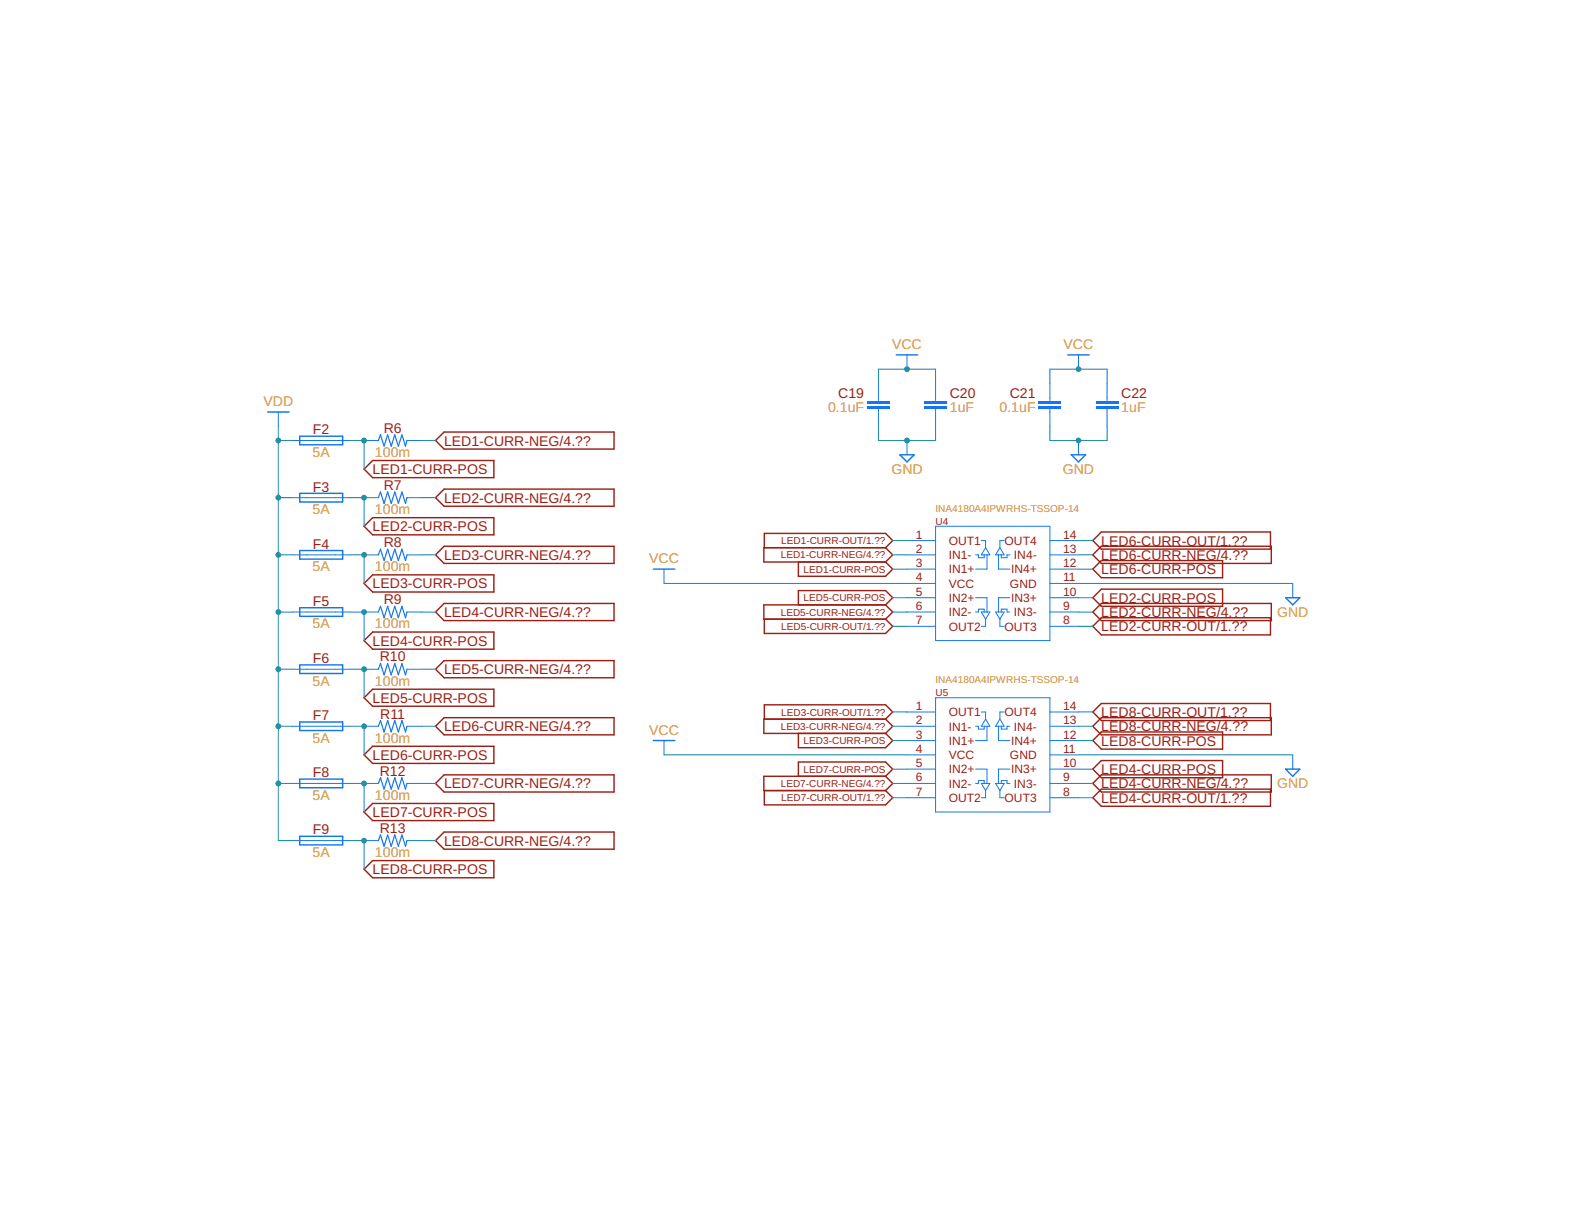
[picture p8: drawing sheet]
<svg xmlns="http://www.w3.org/2000/svg" width="279mm" height="216mm" viewBox="0 0 279 216" stroke-linecap="round" stroke-linejoin="round" font-family="sans-serif">
<g fill="none" stroke="#9c1f14" stroke-width=".25">
<path d="M77.4 78.3l1.5-1.5h30.2v3h-30.2zM64.7 83.4l1.5-1.6h21.6v3.1h-21.6zM64.7 93.5l1.5-1.5h21.6v3h-21.6zM77.4 88.4l1.5-1.5h30.2v3.1h-30.2zM77.4 98.6l1.5-1.5h30.2v3h-30.2zM135.8 97.3v-2.5h21.6l1.3 1.3-1.3 1.2M141.9 99.9v2.5h15.5l1.3-1.3-1.3-1.2M157.4 97.3h-21.6v2.6h21.6M157.4 97.3l1.3 1.3-1.3 1.3M194.2 98.6l1.5-1.5h30.3v3h-30.3zM194.2 96.1l1.5-1.6h30.1v3.1h-30.1zM64.7 103.7l1.5-1.5h21.6v3h-21.6z"/>
<path d="M64.7 113.8l1.5-1.5h21.6v3.1h-21.6zM77.4 108.8l1.5-1.6h30.2v3.1h-30.2zM77.4 118.9l1.5-1.5h30.2v3h-30.2zM135.8 110v2.6h21.6l1.3-1.3-1.3-1.3M141.9 107.5v-2.6h15.5l1.3 1.3-1.3 1.3M157.4 107.5h-21.6v2.5h21.6M157.4 107.5l1.3 1.3-1.3 1.2M194.2 108.8l1.5-1.6h30.3v3.1h-30.3zM194.2 106.2l1.5-1.5h21.6v3h-21.6zM194.2 101.1l1.5-1.5h21.6v3.1h-21.6zM194.2 111.3l1.5-1.5h30.1v3h-30.1zM64.7 124l1.5-1.5h21.6v3h-21.6z"/>
<path d="M64.7 134.1l1.5-1.5h21.6v3.1h-21.6zM77.4 129.1l1.5-1.6h30.2v3.1h-30.2zM77.4 139.2l1.5-1.5h30.2v3h-30.2zM135.8 127.8v-2.6h21.6l1.3 1.3-1.3 1.3M141.9 130.3v2.6h15.5l1.3-1.3-1.3-1.3M141.9 137.9v-2.5h15.5l1.3 1.3-1.3 1.2M157.4 127.8h-21.6v2.5h21.6M157.4 137.9h-21.6v2.6h21.6M157.4 127.8l1.3 1.3-1.3 1.2M157.4 137.9l1.3 1.3-1.3 1.3M194.2 129.1l1.5-1.6h30.3v3.1h-30.3zM194.2 139.2l1.5-1.5h30.3v3h-30.3z"/>
<path d="M194.2 131.6l1.5-1.5h21.6v3h-21.6zM194.2 136.7l1.5-1.6h21.6v3.1h-21.6zM194.2 126.5l1.5-1.5h30.1v3h-30.1zM64.7 144.3l1.5-1.5h21.6v3h-21.6zM64.7 154.5l1.5-1.6h21.6v3.1h-21.6zM77.4 149.4l1.5-1.6h30.2v3.1h-30.2zM135.8 140.5v2.5h21.6l1.3-1.2-1.3-1.3M194.2 141.8l1.5-1.6h30.1v3.1h-30.1z"/>
</g>
<g fill="none" stroke="#1375f4" stroke-width=".18">
<path d="M52 78.3h10.2M64.7 78.3h2.5M72.3 78.3h2.6M52 98.6h10.2M52 88.4h10.2M64.7 98.6h2.5M64.7 88.4h2.5M72.3 98.6h2.6M72.3 88.4h2.6M161.2 96.1h5.1M161.2 98.6h5.1M166.3 93.5h20.3v20.3h-20.3z"/>
<path d="M173.4 98.6h.5v.5h1v-.5M174.4 96.1h.8v1.2M175.2 97.3l.7 1.3h-1.5zM175.4 98.6v2.5h-2M177.5 98.6v2.5h2M177.7 97.3l.8 1.3h-1.5zM178 98.6v.5h1v-.5h.5M178.5 96.1h-.8v1.2M186.6 96.1h5.1M186.6 98.6h5.1M52 108.8h10.2M52 118.9h10.2"/>
<path d="M64.7 108.8h2.5M64.7 118.9h2.5M72.3 108.8h2.6M72.3 118.9h2.6M118 101.1v2.6M161.2 101.1h5.1M161.2 103.7h5.1M161.2 106.2h5.1M161.2 108.8h5.1M161.2 111.3h5.1M173.4 106.2h2v2.6M173.4 108.8h.5v-.6h1v.6"/>
<path d="M174.4 108.8h1.5l-.7 1.2zM175.2 110v1.3h-.8M177 108.8h1.5l-.8 1.2zM177.7 110v1.3h.8M178 108.8v-.6h1v.6h.5M179.5 106.2h-2v2.6M186.6 101.1h5.1M186.6 103.7h5.1M186.6 106.2h5.1M186.6 108.8h5.1M186.6 111.3h5.1M229.8 103.7v2.5"/>
<path d="M52 129.1h10.2M52 139.2h10.2M64.7 129.1h2.5M64.7 139.2h2.5M72.3 129.1h2.6M72.3 139.2h2.6M118 131.6v2.5M161.2 126.5h5.1M161.2 129.1h5.1M161.2 131.6h5.1M161.2 134.1h5.1M161.2 136.7h5.1"/>
<path d="M161.2 139.2h5.1M166.3 124h20.3v20.3h-20.3zM173.4 129.1h.5v.5h1v-.5M173.4 139.2h.5v-.5h1v.5M173.4 136.7h2v2.5M174.4 126.5h.8v1.3M174.4 139.2h1.5l-.7 1.3zM175.2 127.8l.7 1.3h-1.5zM175.4 129.1v2.5h-2M177 139.2h1.5l-.8 1.3zM177.5 129.1v2.5h2M177.7 127.8l.8 1.3h-1.5z"/>
<path d="M178 129.1v.5h1v-.5h.5M178 139.2v-.5h1v.5h.5M178.5 126.5h-.8v1.3M179.5 136.7h-2v2.5M186.6 126.5h5.1M186.6 129.1h5.1M186.6 131.6h5.1M186.6 134.1h5.1M186.6 136.7h5.1M186.6 139.2h5.1M229.8 134.1v2.6M52 149.4h10.2"/>
<path d="M64.7 149.4h2.5M72.3 149.4h2.6M161.2 141.8h5.1M175.2 140.5v1.3h-.8M177.7 140.5v1.3h.8M186.6 141.8h5.1"/>
</g>
<path d="M53.3 77.5h7.6v1.5h-7.6zM53.3 87.7h7.6v1.5h-7.6zM53.3 97.8h7.6v1.6h-7.6zM53.3 108h7.6v1.5h-7.6zM53.3 118.2h7.6v1.5h-7.6zM116.1 101.1h3.8M228.5 106.2h2.5l-1.2 1.3zM53.3 128.3h7.6v1.5h-7.6zM53.3 138.5h7.6v1.5h-7.6zM116.1 131.6h3.8M228.5 136.7h2.5l-1.2 1.2zM53.3 148.6h7.6v1.5h-7.6z" fill="none" stroke="#1375f4" stroke-width=".25"/>
<path d="M67.2 78.3l.4-1 .7 2 .6-2 .6 2 .7-2 .6 2 .6-2 .7 2 .2-1M67.2 88.4l.4-1 .7 2.1 .6-2.1 .6 2.1 .7-2.1 .6 2.1 .6-2.1 .7 2.1 .2-1.1M67.2 98.6l.4-1 .7 2 .6-2 .6 2 .7-2 .6 2 .6-2 .7 2 .2-1M67.2 108.8l.4-1.1 .7 2.1 .6-2.1 .6 2.1 .7-2.1 .6 2.1 .6-2.1 .7 2.1 .2-1M67.2 118.9l.4-1 .7 2 .6-2 .6 2 .7-2 .6 2 .6-2 .7 2 .2-1M67.2 129.1l.4-1.1 .7 2.1 .6-2.1 .6 2.1 .7-2.1 .6 2.1 .6-2.1 .7 2.1 .2-1M67.2 139.2l.4-1 .7 2 .6-2 .6 2 .7-2 .6 2 .6-2 .7 2 .2-1M67.2 149.4l.4-1 .7 2 .6-2 .6 2 .7-2 .6 2 .6-2 .7 2 .2-1" fill="none" stroke="#1375f4" stroke-width=".21"/>
<g fill="#1375f4">
<path d="M154.1 72.2h4.1v.5h-4.1z" fill-rule="evenodd"/>
<path d="M154.1 71.2h4.1v.5h-4.1z" fill-rule="evenodd"/>
</g>
<g fill="#1375f4">
<path d="M154.1 72.2h4.1v.5h-4.1zM154.1 72.2v.5h4.1v-.5z"/>
<path d="M154.1 71.2h4.1v.5h-4.1zM154.1 71.2v.5h4.1v-.5z"/>
</g>
<path d="M156.1 68.1v3.1M156.1 72.7v3.1" fill="none" stroke="#1375f4" stroke-width=".18"/>
<g fill="#1375f4">
<path d="M164.3 72.2h4v.5h-4z" fill-rule="evenodd"/>
<path d="M164.3 71.2h4v.5h-4z" fill-rule="evenodd"/>
</g>
<g fill="#1375f4">
<path d="M164.3 72.2h4v.5h-4zM164.3 72.2v.5h4v-.5z"/>
<path d="M164.3 71.2h4v.5h-4zM164.3 71.2v.5h4v-.5z"/>
</g>
<path d="M166.3 68.1v3.1M166.3 72.7v3.1" fill="none" stroke="#1375f4" stroke-width=".18"/>
<g fill="#1375f4">
<path d="M184.6 72.2h4v.5h-4z" fill-rule="evenodd"/>
<path d="M184.6 71.2h4v.5h-4z" fill-rule="evenodd"/>
</g>
<g fill="#1375f4">
<path d="M184.6 72.2h4v.5h-4zM184.6 72.2v.5h4v-.5z"/>
<path d="M184.6 71.2h4v.5h-4zM184.6 71.2v.5h4v-.5z"/>
</g>
<path d="M186.6 68.1v3.1M186.6 72.7v3.1" fill="none" stroke="#1375f4" stroke-width=".18"/>
<g fill="#1375f4">
<path d="M194.7 72.2h4.1v.5h-4.1z" fill-rule="evenodd"/>
<path d="M194.7 71.2h4.1v.5h-4.1z" fill-rule="evenodd"/>
</g>
<g fill="#1375f4">
<path d="M194.7 72.2h4.1v.5h-4.1zM194.7 72.2v.5h4.1v-.5z"/>
<path d="M194.7 71.2h4.1v.5h-4.1zM194.7 71.2v.5h4.1v-.5z"/>
</g>
<path d="M49.5 73.2v2.6M161.2 63.1v2.5M161.2 78.3v2.5M191.7 63.1v2.5M191.7 78.3v2.5M196.8 68.1v3.1M196.8 72.7v3.1" fill="none" stroke="#1375f4" stroke-width=".18"/>
<path d="M47.6 73.2h3.8M159.3 63.1h3.8M189.8 63.1h3.8M159.9 80.8h2.6l-1.3 1.3zM190.4 80.8h2.6l-1.3 1.3z" fill="none" stroke="#1375f4" stroke-width=".25"/>
<path d="M156.1 68.1v-2.5h10.2v2.5M158.7 96.1h2.5M118 103.7h43.2M158.7 111.3h2.5M118 134.1h43.2" fill="none" stroke="#158f93" stroke-width=".18"/>
<circle cx="161.2" cy="65.6" r=".51" fill="#158f93"/>
<path d="M160.7 65.6a.51 .51 0 0 1 1 0 .51 .51 0 0 1-1 0zM160.7 65.6a.51 .51 0 0 0 1 0 .51 .51 0 0 0-1 0z" fill="#158f93"/>
<path d="M186.6 68.1v-2.5h10.2v2.5" fill="none" stroke="#158f93" stroke-width=".18"/>
<circle cx="191.7" cy="65.6" r=".51" fill="#158f93"/>
<path d="M191.2 65.6a.51 .51 0 0 1 1 0 .51 .51 0 0 1-1 0zM191.2 65.6a.51 .51 0 0 0 1 0 .51 .51 0 0 0-1 0z" fill="#158f93"/>
<g fill="none" stroke="#158f93" stroke-width=".18">
<path d="M74.9 78.3h2.5M156.1 75.8v2.5h10.2v-2.5M74.9 98.6h2.5M74.9 88.4h2.5M158.7 98.6h2.5M191.7 98.6h2.5M74.9 108.8h2.5M74.9 118.9h2.5M158.7 108.8h2.5M191.7 108.8h2.5M191.7 103.7h38.1M74.9 129.1h2.5"/>
<path d="M74.9 139.2h2.5M158.7 129.1h2.5M158.7 139.2h2.5M191.7 129.1h2.5M191.7 139.2h2.5M191.7 134.1h38.1M74.9 149.4h2.5"/>
</g>
<circle cx="161.2" cy="78.3" r=".51" fill="#158f93"/>
<path d="M160.7 78.3a.51 .51 0 0 1 1 0 .51 .51 0 0 1-1 0zM160.7 78.3a.51 .51 0 0 0 1 0 .51 .51 0 0 0-1 0z" fill="#158f93"/>
<path d="M186.6 75.8v2.5h10.2v-2.5" fill="none" stroke="#158f93" stroke-width=".18"/>
<circle cx="191.7" cy="78.3" r=".51" fill="#158f93"/>
<path d="M191.2 78.3a.51 .51 0 0 1 1 0 .51 .51 0 0 1-1 0zM191.2 78.3a.51 .51 0 0 0 1 0 .51 .51 0 0 0-1 0z" fill="#158f93"/>
<path d="M62.2 78.3h2.5v5.1M158.7 101.1h2.5M158.7 126.5h2.5M158.7 141.8h2.5" fill="none" stroke="#158f93" stroke-width=".18"/>
<circle cx="64.7" cy="78.3" r=".51" fill="#158f93"/>
<path d="M64.2 78.3a.51 .51 0 0 1 1 0 .51 .51 0 0 1-1 0zM64.2 78.3a.51 .51 0 0 0 1 0 .51 .51 0 0 0-1 0z" fill="#158f93"/>
<path d="M62.2 118.9h2.5v5.1M158.7 106.2h2.5" fill="none" stroke="#158f93" stroke-width=".18"/>
<circle cx="64.7" cy="118.9" r=".51" fill="#158f93"/>
<path d="M64.2 118.9a.51 .51 0 0 1 1 0 .51 .51 0 0 1-1 0zM64.2 118.9a.51 .51 0 0 0 1 0 .51 .51 0 0 0-1 0z" fill="#158f93"/>
<path d="M62.2 88.4h2.5v5.1" fill="none" stroke="#158f93" stroke-width=".18"/>
<circle cx="64.7" cy="88.4" r=".51" fill="#158f93"/>
<path d="M64.2 88.4a.51 .51 0 0 1 1 0 .51 .51 0 0 1-1 0zM64.2 88.4a.51 .51 0 0 0 1 0 .51 .51 0 0 0-1 0z" fill="#158f93"/>
<path d="M191.7 106.2h2.5M62.2 129.1h2.5v5" fill="none" stroke="#158f93" stroke-width=".18"/>
<circle cx="64.7" cy="129.1" r=".51" fill="#158f93"/>
<path d="M64.2 129.1a.51 .51 0 0 1 1 0 .51 .51 0 0 1-1 0zM64.2 129.1a.51 .51 0 0 0 1 0 .51 .51 0 0 0-1 0z" fill="#158f93"/>
<path d="M62.2 98.6h2.5v5.1M191.7 101.1h2.5M158.7 131.6h2.5" fill="none" stroke="#158f93" stroke-width=".18"/>
<circle cx="64.7" cy="98.6" r=".51" fill="#158f93"/>
<path d="M64.2 98.6a.51 .51 0 0 1 1 0 .51 .51 0 0 1-1 0zM64.2 98.6a.51 .51 0 0 0 1 0 .51 .51 0 0 0-1 0z" fill="#158f93"/>
<path d="M62.2 139.2h2.5v5.1M158.7 136.7h2.5" fill="none" stroke="#158f93" stroke-width=".18"/>
<circle cx="64.7" cy="139.2" r=".51" fill="#158f93"/>
<path d="M64.2 139.2a.51 .51 0 0 1 1 0 .51 .51 0 0 1-1 0zM64.2 139.2a.51 .51 0 0 0 1 0 .51 .51 0 0 0-1 0z" fill="#158f93"/>
<path d="M62.2 108.8h2.5v5" fill="none" stroke="#158f93" stroke-width=".18"/>
<circle cx="64.7" cy="108.8" r=".51" fill="#158f93"/>
<path d="M64.2 108.8a.51 .51 0 0 1 1 0 .51 .51 0 0 1-1 0zM64.2 108.8a.51 .51 0 0 0 1 0 .51 .51 0 0 0-1 0z" fill="#158f93"/>
<path d="M191.7 136.7h2.5M62.2 149.4h2.5v5.1" fill="none" stroke="#158f93" stroke-width=".18"/>
<circle cx="64.7" cy="149.4" r=".51" fill="#158f93"/>
<path d="M64.2 149.4a.51 .51 0 0 1 1 0 .51 .51 0 0 1-1 0zM64.2 149.4a.51 .51 0 0 0 1 0 .51 .51 0 0 0-1 0z" fill="#158f93"/>
<g fill="none" stroke="#158f93" stroke-width=".18">
<path d="M49.5 75.8v73.6h2.5M49.5 78.3h2.5M49.5 98.6h2.5M49.5 88.4h2.5M191.7 96.1h2.5M49.5 118.9h2.5M49.5 108.8h2.5M191.7 111.3h2.5M49.5 139.2h2.5M49.5 129.1h2.5M191.7 131.6h2.5M191.7 126.5h2.5"/>
<path d="M191.7 141.8h2.5"/>
</g>
<g fill="#158f93">
<circle cx="49.5" cy="139.2" r=".51"/>
<circle cx="49.5" cy="129.1" r=".51"/>
<circle cx="49.5" cy="118.9" r=".51"/>
<circle cx="49.5" cy="108.8" r=".51"/>
<circle cx="49.5" cy="98.6" r=".51"/>
<circle cx="49.5" cy="88.4" r=".51"/>
<circle cx="49.5" cy="78.3" r=".51"/>
</g>
<g fill="#158f93">
<path d="M49 139.2a.51 .51 0 0 1 1 0 .51 .51 0 0 1-1 0zM49 139.2a.51 .51 0 0 0 1 0 .51 .51 0 0 0-1 0z"/>
<path d="M49 129.1a.51 .51 0 0 1 1 0 .51 .51 0 0 1-1 0zM49 129.1a.51 .51 0 0 0 1 0 .51 .51 0 0 0-1 0z"/>
<path d="M49 118.9a.51 .51 0 0 1 1 0 .51 .51 0 0 1-1 0zM49 118.9a.51 .51 0 0 0 1 0 .51 .51 0 0 0-1 0z"/>
<path d="M49 108.8a.51 .51 0 0 1 1 0 .51 .51 0 0 1-1 0zM49 108.8a.51 .51 0 0 0 1 0 .51 .51 0 0 0-1 0z"/>
<path d="M49 98.6a.51 .51 0 0 1 1 0 .51 .51 0 0 1-1 0zM49 98.6a.51 .51 0 0 0 1 0 .51 .51 0 0 0-1 0z"/>
<path d="M49 88.4a.51 .51 0 0 1 1 0 .51 .51 0 0 1-1 0zM49 88.4a.51 .51 0 0 0 1 0 .51 .51 0 0 0-1 0z"/>
<path d="M49 78.3a.51 .51 0 0 1 1 0 .51 .51 0 0 1-1 0zM49 78.3a.51 .51 0 0 0 1 0 .51 .51 0 0 0-1 0z"/>
</g>
<g font-size="2.5" fill="#d59028">
<text x="158.6" y="62">VCC</text>
<text x="189" y="62">VCC</text>
<text x="46.8" y="72.2">VDD</text>
<text x="147.2" y="73.2">0.1uF</text>
<text x="168.8" y="73.2">1uF</text>
<text x="177.6" y="73.2">0.1uF</text>
<text x="199.3" y="73.2">1uF</text>
<text x="55.6" y="81.2">5A</text>
<text x="66.6" y="81.2">100m</text>
<text x="158.4" y="84.3">GND</text>
<text x="188.9" y="84.3">GND</text>
<text x="55.6" y="91.4">5A</text>
<text x="66.6" y="91.4">100m</text>
<text x="55.6" y="101.5">5A</text>
<text x="66.6" y="101.5">100m</text>
<text x="115.4" y="100.1">VCC</text>
<text x="55.6" y="111.7">5A</text>
<text x="66.6" y="111.7">100m</text>
<text x="227" y="109.6">GND</text>
<text x="55.6" y="121.8">5A</text>
<text x="66.6" y="121.8">100m</text>
<text x="55.6" y="132">5A</text>
<text x="66.6" y="132">100m</text>
<text x="115.4" y="130.6">VCC</text>
<text x="55.6" y="142.1">5A</text>
<text x="66.6" y="142.1">100m</text>
<text x="227" y="140.1">GND</text>
<text x="55.6" y="152.3">5A</text>
<text x="66.6" y="152.3">100m</text>
</g>
<g font-size="2.5" fill="#9c1f14">
<text x="149" y="70.7">C19</text>
<text x="168.8" y="70.7">C20</text>
<text x="179.5" y="70.7">C21</text>
<text x="199.3" y="70.7">C22</text>
<text x="55.6" y="77.2">F2</text>
<text x="68.2" y="76.9">R6</text>
<text x="78.9" y="79.2">LED1-CURR-NEG/4.??</text>
<text x="55.6" y="87.3">F3</text>
<text x="66.2" y="84.3">LED1-CURR-POS</text>
<text x="68.2" y="87.1">R7</text>
<text x="78.9" y="89.3">LED2-CURR-NEG/4.??</text>
<text x="66.2" y="94.4">LED2-CURR-POS</text>
<text x="55.6" y="97.5">F4</text>
<text x="68.2" y="97.2">R8</text>
<text x="78.9" y="99.5">LED3-CURR-NEG/4.??</text>
<text x="195.7" y="99.5">LED6-CURR-NEG/4.??</text>
<text x="195.7" y="96.9">LED6-CURR-OUT/1.??</text>
<text x="55.6" y="107.6">F5</text>
<text x="66.2" y="104.6">LED3-CURR-POS</text>
<text x="68.2" y="107.4">R9</text>
<text x="195.7" y="107.1">LED2-CURR-POS</text>
<text x="195.7" y="102">LED6-CURR-POS</text>
<text x="78.9" y="109.6">LED4-CURR-NEG/4.??</text>
<text x="195.7" y="109.6">LED2-CURR-NEG/4.??</text>
<text x="195.7" y="112.2">LED2-CURR-OUT/1.??</text>
<text x="55.6" y="117.8">F6</text>
<text x="66.2" y="114.7">LED4-CURR-POS</text>
<text x="67.5" y="117.5">R10</text>
<text x="78.9" y="119.8">LED5-CURR-NEG/4.??</text>
<text x="66.2" y="124.9">LED5-CURR-POS</text>
<text x="55.6" y="128">F7</text>
<text x="67.6" y="127.7">R11</text>
<text x="78.9" y="130">LED6-CURR-NEG/4.??</text>
<text x="195.7" y="130">LED8-CURR-NEG/4.??</text>
<text x="195.7" y="127.4">LED8-CURR-OUT/1.??</text>
<text x="66.2" y="135">LED6-CURR-POS</text>
<text x="67.5" y="137.8">R12</text>
<text x="195.7" y="137.6">LED4-CURR-POS</text>
<text x="195.7" y="132.5">LED8-CURR-POS</text>
<text x="55.6" y="138.1">F8</text>
<text x="78.9" y="140.1">LED7-CURR-NEG/4.??</text>
<text x="195.7" y="140.1">LED4-CURR-NEG/4.??</text>
<text x="195.7" y="142.6">LED4-CURR-OUT/1.??</text>
<text x="55.6" y="148.3">F9</text>
<text x="66.2" y="145.2">LED7-CURR-POS</text>
<text x="67.5" y="148">R13</text>
<text x="66.2" y="155.3">LED8-CURR-POS</text>
<text x="78.9" y="150.3">LED8-CURR-NEG/4.??</text>
</g>
<g font-size="2.1" fill="#9c1f14">
<text x="162.8" y="95.7">1</text>
<text x="188.9" y="95.7">14</text>
<text x="162.8" y="98.2">2</text>
<text x="162.8" y="100.8">3</text>
<text x="168.6" y="96.8">OUT1</text>
<text x="168.6" y="99.4">IN1-</text>
<text x="168.6" y="101.9">IN1+</text>
<text x="178.5" y="96.8">OUT4</text>
<text x="179.7" y="101.9">IN4+</text>
<text x="180.2" y="99.4">IN4-</text>
<text x="188.9" y="100.8">12</text>
<text x="188.9" y="98.2">13</text>
<text x="162.8" y="103.3">4</text>
<text x="162.8" y="105.9">5</text>
<text x="168.6" y="104.4">VCC</text>
<text x="168.6" y="107">IN2+</text>
<text x="179.5" y="104.4">GND</text>
<text x="179.7" y="107">IN3+</text>
<text x="188.9" y="105.9">10</text>
<text x="188.9" y="103.3">11</text>
<text x="162.8" y="108.4">6</text>
<text x="162.8" y="110.9">7</text>
<text x="168.6" y="109.5">IN2-</text>
<text x="168.6" y="112.1">OUT2</text>
<text x="178.5" y="112.1">OUT3</text>
<text x="180.2" y="109.5">IN3-</text>
<text x="188.9" y="110.9">8</text>
<text x="188.9" y="108.4">9</text>
<text x="162.8" y="126.2">1</text>
<text x="162.8" y="128.7">2</text>
<text x="162.8" y="131.2">3</text>
<text x="168.6" y="127.3">OUT1</text>
<text x="168.6" y="129.8">IN1-</text>
<text x="178.5" y="127.3">OUT4</text>
<text x="180.2" y="129.8">IN4-</text>
<text x="188.9" y="131.2">12</text>
<text x="188.9" y="128.7">13</text>
<text x="188.9" y="126.2">14</text>
<text x="162.8" y="133.8">4</text>
<text x="162.8" y="136.3">5</text>
<text x="168.6" y="132.4">IN1+</text>
<text x="168.6" y="134.9">VCC</text>
<text x="168.6" y="137.4">IN2+</text>
<text x="179.5" y="134.9">GND</text>
<text x="179.7" y="137.4">IN3+</text>
<text x="179.7" y="132.4">IN4+</text>
<text x="188.9" y="136.3">10</text>
<text x="188.9" y="133.8">11</text>
<text x="162.8" y="138.9">6</text>
<text x="162.8" y="141.4">7</text>
<text x="168.6" y="140">IN2-</text>
<text x="168.6" y="142.5">OUT2</text>
<text x="178.5" y="142.5">OUT3</text>
<text x="180.2" y="140">IN3-</text>
<text x="188.9" y="141.4">8</text>
<text x="188.9" y="138.9">9</text>
</g>
<g font-size="1.8" fill="#d59028">
<text x="166.3" y="91">INA4180A4IPWRHS-TSSOP-14</text>
<text x="166.3" y="121.4">INA4180A4IPWRHS-TSSOP-14</text>
</g>
<g font-size="1.8" fill="#9c1f14">
<text x="166.3" y="93.3">U4</text>
<text x="138.8" y="99.2">LED1-CURR-NEG/4.??</text>
<text x="138.9" y="96.7">LED1-CURR-OUT/1.??</text>
<text x="142.8" y="101.8">LED1-CURR-POS</text>
<text x="142.8" y="106.8">LED5-CURR-POS</text>
<text x="138.8" y="109.4">LED5-CURR-NEG/4.??</text>
<text x="138.9" y="111.9">LED5-CURR-OUT/1.??</text>
<text x="166.3" y="123.7">U5</text>
<text x="138.8" y="129.7">LED3-CURR-NEG/4.??</text>
<text x="138.9" y="127.2">LED3-CURR-OUT/1.??</text>
<text x="142.8" y="132.2">LED3-CURR-POS</text>
<text x="142.8" y="137.3">LED7-CURR-POS</text>
<text x="138.8" y="139.9">LED7-CURR-NEG/4.??</text>
<text x="138.9" y="142.4">LED7-CURR-OUT/1.??</text>
</g>
</svg>
